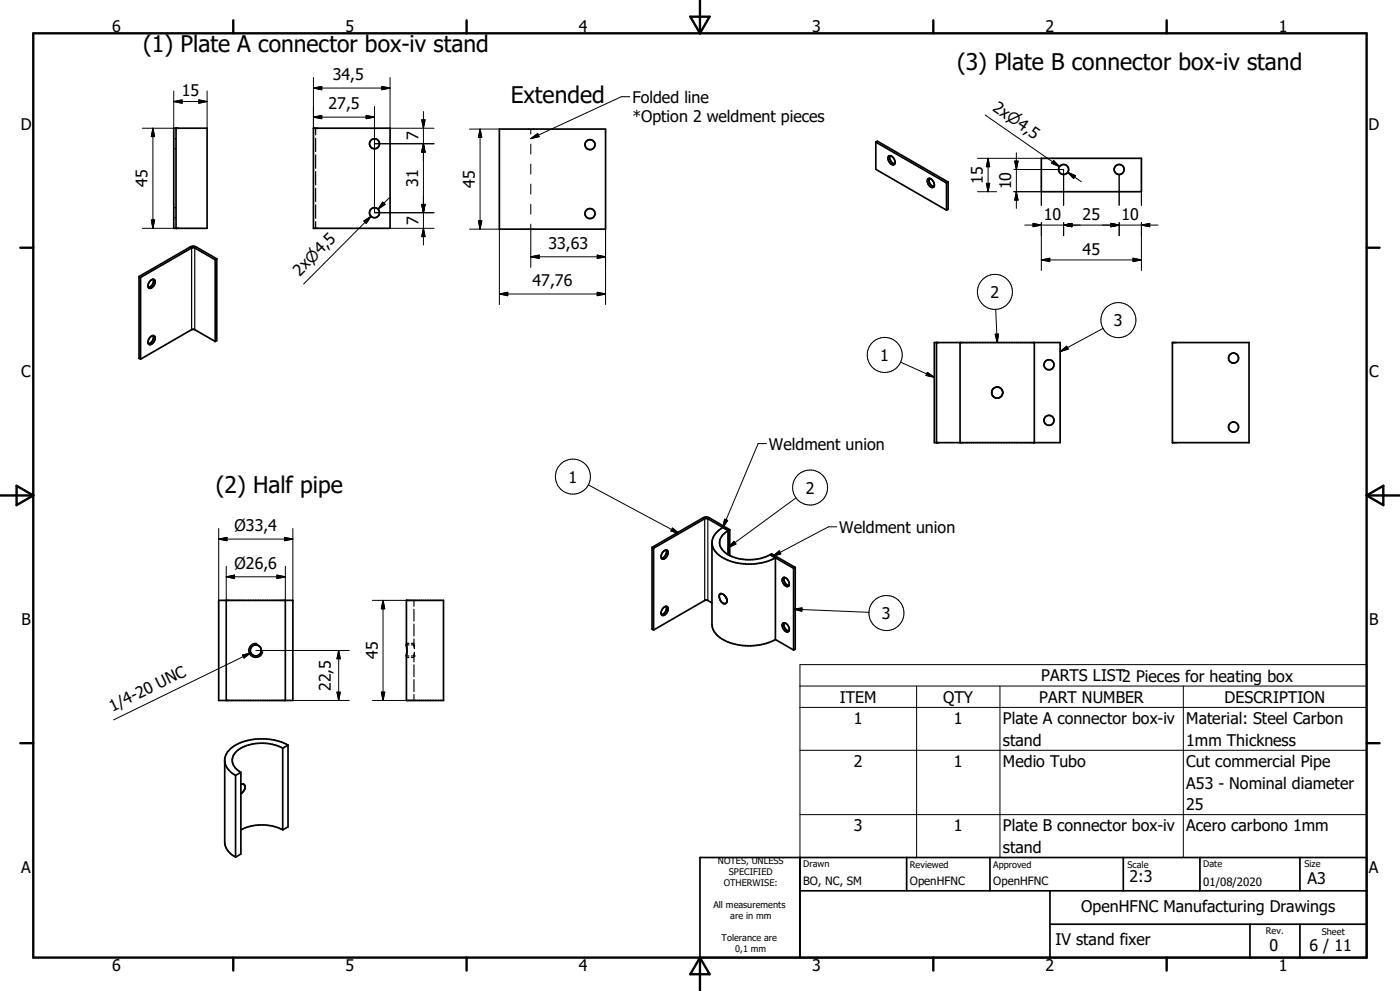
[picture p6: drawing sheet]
<svg xmlns="http://www.w3.org/2000/svg" width="420mm" height="297mm" viewBox="0 0 420 297" stroke-linecap="round" stroke-linejoin="round" font-family="sans-serif">
<g fill="none" stroke="#000" stroke-width=".51">
<path d="M52.1 38.4h10v30h-10zM52.8 38.4v30M94 38.4h23v30h-23zM149.8 38.7h31.9v30h-31.9zM262.7 42.6v8.1l21.2 12.3M262.7 42.6l.5-.3 21.2 12.3M262.7 42.6l21.2 12.2M266.6 46.8a1.6 1.6 0 0 1 1.9 1.8 .75 .75 0 0 1-.6 .8 .75 .75 0 0 1-.8-.5 1.82 1.82 0 0 1-.5-2.1zM267 46.7a2 2 0 0 0 1.4 2.4M278.4 53.6a1.57 1.57 0 0 1 1.9 1.8 .76 .76 0 0 1-.6 .8 .76 .76 0 0 1-.9-.5 1.83 1.83 0 0 1-.4-2.1zM278.8 53.5a2 2 0 0 0 1.4 2.4M283.9 54.8v8.2"/>
<path d="M284.4 54.6l-.5 .2M284.4 54.6v8.1l-.5 .3M312.4 47.4h30v10.1h-30zM64.6 77.9l-6.3-3.7h-.7l-15.4 9M64.6 77.9v24.4M65 77.6l-6.1-3.6a2.03 2.03 0 0 0-1.9 0l-15.3 8.9M65 77.6l-.4 .3M65 77.6v24.5l-.4 .2M41.7 82.9l.5 .3M41.7 82.9v24.5l.5 .2M42.2 83.2v24.4M45.1 84.2a.81 .81 0 0 1 1.1-.4 .81 .81 0 0 1 .3 1.2 1.5 1.5 0 0 1-1.9 1.3 1.76 1.76 0 0 1 .5-2.1z"/>
<path d="M45.9 83.7a2 2 0 0 1-1.4 2.5M45.1 101a.81 .81 0 0 1 1.1-.4 .81 .81 0 0 1 .3 1.2 1.46 1.46 0 0 1-1.9 1.3 1.76 1.76 0 0 1 .5-2.1zM45.9 100.6a1.98 1.98 0 0 1-1.4 2.4M64.6 102.3l-6.2-3.5-.6-.1-15.6 8.9M280.3 102.7h37.7v30h-37.7zM280.9 102.7v30M288 102.7v30M310.3 102.7v30M351.7 102.7h23v30h-23zM218.5 159l-6.2-3.5-.6-.1-15.6 8.9M218.5 159v7.2M218.5 159l-1.6-.9a5.9 5.9 0 0 0-3.3 4.2v24.8a6.4 6.4 0 0 0 4.7 5.3 17.7 17.7 0 0 0 14.3-.7"/>
<path d="M218.5 159a3.9 3.9 0 0 0-2.3 5.1l.9 1.2 1.4 .9M218.9 158.8l-6.1-3.6a2.06 2.06 0 0 0-1.9 0l-15.3 8.9M218.9 158.8l-.4 .2M218.9 158.8v7.7M65.6 179.9h22.3v30h-22.3zM67.9 179.9v30M85.6 179.9v30M121.9 179.9h11.1v30h-11.1zM195.6 164.1l.5 .2M195.6 164.1v24.5l.5 .2M196.1 164.3v24.5M199 165.3a.81 .81 0 0 1 1.1-.4 .81 .81 0 0 1 .3 1.2 1.45 1.45 0 0 1-1.9 1.3 1.86 1.86 0 0 1 .5-2.1z"/>
<path d="M199.8 164.9a1.97 1.97 0 0 1-1.4 2.4M213.6 162.7a6.9 6.9 0 0 0 5.5 5.5 17.6 17.6 0 0 0 13.5-1M216 178a1.88 1.88 0 0 1 1.7 2.9 1.95 1.95 0 0 1-1.7-2.8zM217.6 178.7l.4 .8M218.5 166.2a13.9 13.9 0 0 0 12.5 0M231 166.2l7.1 4.1M231 166.2l1.6 1M231 166.2l.5-.2 7.1 4.1M232.6 167.2v24.5M234.8 173.2a1.57 1.57 0 0 1 2 1.8 .76 .76 0 0 1-.6 .8 .76 .76 0 0 1-.9-.5 1.94 1.94 0 0 1-.5-2.1zM235.2 173.1a2.02 2.02 0 0 0 1.5 2.4M238.1 170.3v24.5"/>
<path d="M238.6 170.1v24.5l-.5 .2M238.6 170.1l-.5 .2M121.9 193.3v.1M121.9 196.5h.1M199 182.2a.82 .82 0 0 1 1.1-.4 .82 .82 0 0 1 .3 1.2 1.46 1.46 0 0 1-1.9 1.3 1.86 1.86 0 0 1 .5-2.1zM199.8 181.7a2 2 0 0 1-1.4 2.5M213.6 180.7l-1.6-.8-.6 .1-15.3 8.8M232.6 191.7l5.5 3.1M234.8 186.8a1.57 1.57 0 0 1 2 1.9 .76 .76 0 0 1-.6 .7 .76 .76 0 0 1-.9-.5 1.94 1.94 0 0 1-.5-2.1zM235.2 186.7a2.01 2.01 0 0 0 1.5 2.4M67.4 228.2a5.9 5.9 0 0 0 3.3 4.2M70.7 232.4v24.5"/>
<path d="M72.3 235.1a.96 .96 0 0 1 1.2 .4 .96 .96 0 0 1-.2 1.2l-1 1.2M72.3 231.5v24.5l-1.6 .9M72.3 231.5l-1.6 .9M84.8 224.2v24.5M84.8 224.2a13.3 13.3 0 0 0-13.9 1 3.5 3.5 0 0 0 .9 6l.5 .3M86.4 223.3v24.5l-1.6 .9M86.4 223.3l-1.6 .9M86.4 223.3a16.9 16.9 0 0 0-17 .9 4.9 4.9 0 0 0-2 3.5v24.7a5.4 5.4 0 0 0 3.3 4.5M72.3 248.7a14.1 14.1 0 0 1 12.5 0M210 257h200v30h-200zM240 257v30M272 257v10"/>
<path d="M297 257v10M337 257v10M360 257v10M390 257v10M240 267h170M315 277h95M315 267v20M375 277v10M390 277v10"/>
<circle cx="112.3" cy="43.1" r="1.5"/>
<circle cx="177" cy="43.3" r="1.49"/>
<circle cx="319.1" cy="50.8" r="1.5"/>
<circle cx="335.7" cy="50.8" r="1.51"/>
<circle cx="112.3" cy="63.8" r="1.5"/>
<circle cx="177" cy="64" r="1.5"/>
<circle cx="299.2" cy="117.7" r="1.66"/>
<circle cx="314.7" cy="109.3" r="1.5"/>
<circle cx="370" cy="107.3" r="1.5"/>
<circle cx="314.7" cy="126" r="1.5"/>
<circle cx="370.1" cy="128" r="1.5"/>
<circle cx="76.7" cy="194.9" r="1.66"/>
</g>
<g fill="none" stroke="#000" stroke-width=".36">
<path d="M94.7 38.4v2M52.1 41.6h.2M52.1 44.6h.2M52.6 41.6h.2M52.6 44.6h.2M94.7 41.4v4M94.7 46.4v4M94.7 51.4v4M94.7 56.4v4M52.1 62.3h.2M52.1 65.3h.2M52.6 62.3h.2"/>
<path d="M52.6 65.3h.2M57 74l.5 .3v24.5M58.9 74l-.5 .3v24.5M94.7 61.4v4M94.7 66.4v2M210.9 155.2l.5 .3v24.5M212.8 155.2l-.5 .3v24.5M124.2 179.9v1.8M77.1 192.9a2.11 2.11 0 0 0-2.5 1.7 2.11 2.11 0 0 0 1.8 2.4 2.11 2.11 0 0 0 2.4-1.7M121.9 193.3h.8M121.9 196.6h.8M121.9 192.8h.8"/>
<path d="M121.9 197.1h.8M123.4 193.3h.8M123.4 196.6h.8M123.4 192.8h.8M123.4 197.1h.8M124.2 182.6v3.6M124.2 187v3.6M124.2 191.5l.1 2.9M124.2 196.6v1.8M124.2 199.3v3.5M124.2 193.3h.1M124.2 196.5v.1"/>
<path d="M124.2 196.5h.1M124.3 195.5l-.1 1M124.2 203.7v3.6M124.2 208.2v1.7"/>
</g>
<g fill="#000">
<circle cx="52.8" cy="38.4" r=".25"/>
<circle cx="52.8" cy="68.4" r=".25"/>
<circle cx="124.2" cy="196.6" r=".18"/>
</g>
<g fill="none" stroke="#000" stroke-width=".71">
<path d="M10 10h400v277h-400zM70 6.1v3.9M140 6.1v3.9M207.1 5h5.8l-2.9 5zM210 0v10M280 6.1v3.9M350 6.1v3.9M6.1 74.2h3.9M410 74.2h3.9M0 148.5h10M5 145.6l5 2.9-5 2.9zM410 148.5h10"/>
<path d="M410 148.5l5-2.9v5.8zM6.1 222.7h3.9M410 222.7h3.9M70 287v3.9M140 287v3.9M210 287v10M210 287l2.9 5h-5.8zM280 287v3.9M350 287v3.9"/>
</g>
<g fill="none" stroke="#000" stroke-width=".3">
<path d="M45.9 38.4v30M45.9 38.4l.5 2.5h-1zM52.1 30.4h10M52.1 30.4l2.5-.5v1zM52.1 27.3v11.1h-9.4M59.6 29.9l2.5 .5-2.5 .5zM62.1 27.3v11.1M94 26.4h23M94 26.4l2.5-.5v1zM94 35.1l2.5-.5v1zM94 23.2v15.2M94 35.1h18.3"/>
<path d="M109.9 34.6l2.4 .5-2.4 .5zM112.3 31.9v31.9h17.9M114.5 25.9l2.5 .5-2.5 .5zM117 23.2v15.2h13.2M126.5 35.9h1l-.5 2.5zM127 33.4v40M140.8 38.7h9M144 38.7v30M144 38.7l.5 2.5h-1zM159.2 38.7v1.5M188.9 29h-2.5l-27.2 12.6M295.6 34.5l22.2 15.4"/>
<path d="M112.3 43.1h17.9M116.9 59.2l-3.5 3.5M127 43.1l.5 2.5h-1zM159.2 43.2v3M159.2 49.2v3M159.2 55.2v3M159.2 41.6l2.1-1.6 .4 .9zM293.2 57.5h5.8M293.2 47.4h19.2M295.9 55h1l-.5 2.5zM296.4 47.4v10.1M296.4 47.4l.5 2.6h-1z"/>
<path d="M304.1 57.5h8.3v4M304.1 50.8h15v10.7M304.4 48.3h1l-.5 2.5zM304.9 45.8v16.7M304.9 57.5l.5 2.5h-1zM315.8 48.5l2 1.4M316.1 48.1l1.7 1.8-2.3-1zM320.3 51.6l4.1 2.9M320.3 51.6l2.4 1.1-.6 .8zM335.7 52.3v9.2M342.4 57.5v4M42.7 68.4h9.4"/>
<path d="M45.4 65.9h1l-.5 2.5zM109.2 66.2l2.1-1.4-1.4 2.2zM111.3 64.8l-1.8 1.8M111.3 64.8l-20.2 20.3M114.8 60.6l.7 .7-2.1 1.4zM117 68.4h13.2M126.5 61.3h1l-.5 2.5zM127 68.4l.5 2.5h-1zM140.8 68.7h9v22.6M143.5 66.2h1l-.5 2.5zM159.2 61.2v3M159.2 67.2v12.9"/>
<path d="M159.2 77h22.5M159.2 77l2.5-.5v.9zM179.2 76.5l2.5 .5-2.5 .4zM181.7 68.7v22.6M307.4 67.5h40M309.9 67l2.5 .5-2.5 .4zM312.4 66.7v14.4M312.4 77.9h30M312.4 77.9l2.5-.5v1zM319.1 67.5l2.5-.5v.9zM319.1 66.7v3.9M333.2 67l2.5 .5-2.5 .4z"/>
<path d="M335.7 66.7v3.9M339.9 77.4l2.5 .5-2.5 .5zM342.4 67.5l2.5-.5v.9zM342.4 66.7v14.4M149.8 88.1h31.9M149.8 88.1l2.5-.5v1zM179.2 87.6l2.5 .5-2.5 .5zM298.7 92.7l.5 10M330.9 98.4l-12.9 7M270.2 108.5l10.1 4.6M278.2 111.6l2.1 1.5-2.5-.6zM298.6 100.2l.9-.1-.3 2.6z"/>
<path d="M318 105.4l2-1.6 .4 .8zM229.9 132.9h-2.5l-10.5 25.2M65.6 158.4v21.5M87.9 158.4v21.5M176.5 145.3l27.2 14.6M201.8 158.3l1.9 1.6-2.4-.7zM217.4 155.6l.9 .4-1.4 2.1zM238.8 149.2l-20.3 14.9M251 157.9h-2.5l-16.7 8.8M65.6 161.6h22.3M65.6 161.6l2.5-.5v1zM67.9 172.9h17.7"/>
<path d="M67.9 172.9l2.5-.5v1zM67.9 169.7v10.2M83.1 172.4l2.5 .5-2.5 .5zM85.4 161.1l2.5 .5-2.5 .5zM85.6 169.7v10.2M111.7 179.9h10.2M114.9 179.9v30M114.9 179.9l.5 2.6h-1zM220.2 162.2l.6 .8-2.3 1.1zM231.8 166.7l2-1.6 .4 .9zM72.8 196.3l2.4-.6-2 1.5zM75.2 195.7l-41.1 20.1"/>
<path d="M76.7 195h28.1M101.6 195v14.9M101.6 195l.5 2.4h-1zM238.1 182.6l22.6 .9M238.1 182.6l2.5-.4-.1 1zM240 199.2h170v57.8h-170zM85.6 209.9h19.2M101.1 207.4h1l-.5 2.5zM111.7 209.9h10.2M114.4 207.4h1l-.5 2.5zM240 205.6h170M240 212h170"/>
<path d="M275 205.6v51.4M300 205.6v51.4M355 205.6v51.4M240 224.9h170M240 244.2h170"/>
<circle cx="298.5" cy="87.5" r="5.2"/>
<circle cx="335.5" cy="95.9" r="5.2"/>
<circle cx="265.4" cy="106.4" r="5.2"/>
<circle cx="171.9" cy="142.8" r="5.2"/>
<circle cx="243" cy="146.1" r="5.2"/>
<circle cx="265.9" cy="183.7" r="5.3"/>
</g>
<g fill="#000" stroke="#000" stroke-width=".3">
<path d="M52.1 30.4l2.5-.5v1zM59.6 29.9l2.5 .5-2.5 .5zM94 26.4l2.5-.5v1zM94 35.1l2.5-.5v1zM109.9 34.6l2.4 .5-2.4 .5zM114.5 25.9l2.5 .5-2.5 .5zM126.5 35.9h1l-.5 2.5zM45.9 38.4l.5 2.5h-1zM127 43.1l.5 2.5h-1zM144 38.7l.5 2.5h-1zM159.2 41.6l2.1-1.6 .4 .9zM295.9 55h1l-.5 2.5z"/>
<path d="M296.4 47.4l.5 2.6h-1zM304.4 48.3h1l-.5 2.5zM304.9 57.5l.5 2.5h-1zM316.1 48.1l1.7 1.8-2.3-1zM320.3 51.6l2.4 1.1-.6 .8zM45.4 65.9h1l-.5 2.5zM109.2 66.2l2.1-1.4-1.4 2.2zM114.8 60.6l.7 .7-2.1 1.4zM126.5 61.3h1l-.5 2.5zM127 68.4l.5 2.5h-1zM143.5 66.2h1l-.5 2.5zM159.2 77l2.5-.5v.9z"/>
<path d="M179.2 76.5l2.5 .5-2.5 .4zM309.9 67l2.5 .5-2.5 .4zM312.4 77.9l2.5-.5v1zM319.1 67.5l2.5-.5v.9zM333.2 67l2.5 .5-2.5 .4zM339.9 77.4l2.5 .5-2.5 .5zM342.4 67.5l2.5-.5v.9zM149.8 88.1l2.5-.5v1zM179.2 87.6l2.5 .5-2.5 .5zM278.2 111.6l2.1 1.5-2.5-.6zM298.6 100.2l.9-.1-.3 2.6zM318 105.4l2-1.6 .4 .8z"/>
<path d="M201.8 158.3l1.9 1.6-2.4-.7zM217.4 155.6l.9 .4-1.4 2.1zM65.6 161.6l2.5-.5v1zM67.9 172.9l2.5-.5v1zM83.1 172.4l2.5 .5-2.5 .5zM85.4 161.1l2.5 .5-2.5 .5zM220.2 162.2l.6 .8-2.3 1.1zM231.8 166.7l2-1.6 .4 .9zM72.8 196.3l2.4-.6-2 1.5zM101.6 195l.5 2.4h-1zM114.9 179.9l.5 2.6h-1zM238.1 182.6l2.5-.4-.1 1z"/>
<path d="M101.1 207.4h1l-.5 2.5zM114.4 207.4h1l-.5 2.5z"/>
</g>
<g font-size="6.9">
<text x="43" y="15.7">(1) Plate A connector box-iv stand</text>
<text x="287.1" y="21">(3) Plate B connector box-iv stand</text>
<text x="153.2" y="30.9">Extended</text>
<text x="64.7" y="147.7">(2) Half pipe</text>
</g>
<g font-size="4.8">
<text x="33.7" y="9.6">6</text>
<text x="103.7" y="9.6">5</text>
<text x="173.7" y="9.6">4</text>
<text x="243.7" y="9.6">3</text>
<text x="313.6" y="9.6">2</text>
<text x="383.6" y="9.6">1</text>
<text x="54.5" y="28.9">15</text>
<text x="99.8" y="24">34,5</text>
<text x="98.5" y="32.7">27,5</text>
<text x="189.7" y="30.8">Folded line</text>
<text x="297.5" y="32.9" transform="rotate(35 297.5 32.9)">2xn4,5</text>
<text x="6.2" y="38.9">D</text>
<text x="189.7" y="36.5">*Option 2 weldment pieces</text>
<text x="410.5" y="38.9">D</text>
<text x="125.5" y="42.1" transform="rotate(-90 125.5 42.1)">7</text>
<text x="44.3" y="56.1" transform="rotate(-90 44.3 56.1)">45</text>
<text x="125.4" y="56.1" transform="rotate(-90 125.4 56.1)">31</text>
<text x="142.4" y="56.3" transform="rotate(-90 142.4 56.3)">45</text>
<text x="294.8" y="55.1" transform="rotate(-90 294.8 55.1)">15</text>
<text x="303.3" y="56.8" transform="rotate(-90 303.3 56.8)">10</text>
<text x="313.1" y="65.9">10</text>
<text x="324.8" y="65.9">25</text>
<text x="336.4" y="65.9">10</text>
<text x="125.5" y="67.4" transform="rotate(-90 125.5 67.4)">7</text>
<text x="164.5" y="74.6">33,63</text>
<text x="324.8" y="76.3">45</text>
<text x="90" y="82.9" transform="rotate(-45 90 82.9)">2xn4,5</text>
<text x="159.8" y="85.7">47,76</text>
<text x="297.1" y="89.3">2</text>
<text x="334.2" y="97.7">3</text>
<text x="6.4" y="113.1">C</text>
<text x="264.1" y="108.2">1</text>
<text x="410.7" y="113.1">C</text>
<text x="230.7" y="134.7">Weldment union</text>
<text x="170.6" y="144.6">1</text>
<text x="241.7" y="147.9">2</text>
<text x="70.4" y="159.2">Ø33,4</text>
<text x="251.8" y="159.7">Weldment union</text>
<text x="70.4" y="170.5">Ø26,6</text>
<text x="264.6" y="185.5">3</text>
<text x="6.4" y="187.4">B</text>
<text x="410.7" y="187.4">B</text>
<text x="113.3" y="197.6" transform="rotate(-90 113.3 197.6)">45</text>
<text x="99.2" y="207.1" transform="rotate(-90 99.2 207.1)">22,5</text>
<text x="312.4" y="204.2">PARTS LIST2 Pieces for heating box</text>
<text x="33.8" y="213.4" transform="rotate(-26 33.8 213.4)">1/4-20 UNC</text>
<text x="252" y="210.6">ITEM</text>
<text x="283" y="210.6">QTY</text>
<text x="311.7" y="210.6">PART NUMBER</text>
<text x="367.4" y="210.6">DESCRIPTION</text>
<text x="256.2" y="217">1</text>
<text x="286.2" y="217">1</text>
<text x="300.9" y="217">Plate A connector box-iv</text>
<text x="355.9" y="217">Material: Steel Carbon</text>
<text x="300.9" y="223.5">stand</text>
<text x="355.9" y="223.5">1mm Thickness</text>
<text x="256.2" y="229.9">2</text>
<text x="286.2" y="229.8">1</text>
<text x="300.9" y="229.9">Medio Tubo</text>
<text x="355.9" y="229.9">Cut commercial Pipe</text>
<text x="355.9" y="236.3">A53 - Nominal diameter</text>
<text x="355.9" y="242.7">25</text>
<text x="256.2" y="249.1">3</text>
<text x="286.2" y="249.1">1</text>
<text x="300.9" y="249.2">Plate B connector box-iv</text>
<text x="355.9" y="249.2">Acero carbono 1mm</text>
<text x="300.9" y="255.6">stand</text>
<text x="6.4" y="261.6">A</text>
<text x="410.6" y="261.6">A</text>
<text x="338.8" y="264.2">2:3</text>
<text x="392.3" y="265">A3</text>
<text x="324.4" y="273.3">OpenHFNC Manufacturing Drawings</text>
<text x="316.7" y="283.3">IV stand fixer</text>
<text x="380.9" y="284.9">0</text>
<text x="392.9" y="284.9">6 / 11</text>
<text x="33.7" y="290.9">6</text>
<text x="103.7" y="290.9">5</text>
<text x="173.7" y="290.9">4</text>
<text x="243.7" y="290.9">3</text>
<text x="313.6" y="290.9">2</text>
<text x="383.6" y="290.9">1</text>
</g>
<g font-size="3.4">
<text x="241" y="265.3">BO, NC, SM</text>
<text x="273" y="265.3">OpenHFNC</text>
<text x="298" y="265.3">OpenHFNC</text>
<text x="361" y="265.4">01/08/2020</text>
</g>
<g font-size="2.7">
<text x="215.3" y="259">NOTES, UNLESS</text>
<text x="218.7" y="262.3">SPECIFIED</text>
<text x="241" y="260">Drawn</text>
<text x="273" y="260.1">Reviewed</text>
<text x="298" y="260.1">Approved</text>
<text x="338.2" y="260">Scale</text>
<text x="361" y="260">Date</text>
<text x="391.3" y="260">Size</text>
<text x="217.1" y="265.6">OTHERWISE:</text>
<text x="214" y="272.2">All measurements</text>
<text x="219" y="275.5">are in mm</text>
<text x="379.8" y="280">Rev.</text>
<text x="396.5" y="280.1">Sheet</text>
<text x="216.5" y="282.1">Tolerance are</text>
<text x="220.6" y="285.4">0,1 mm</text>
</g>
</svg>
